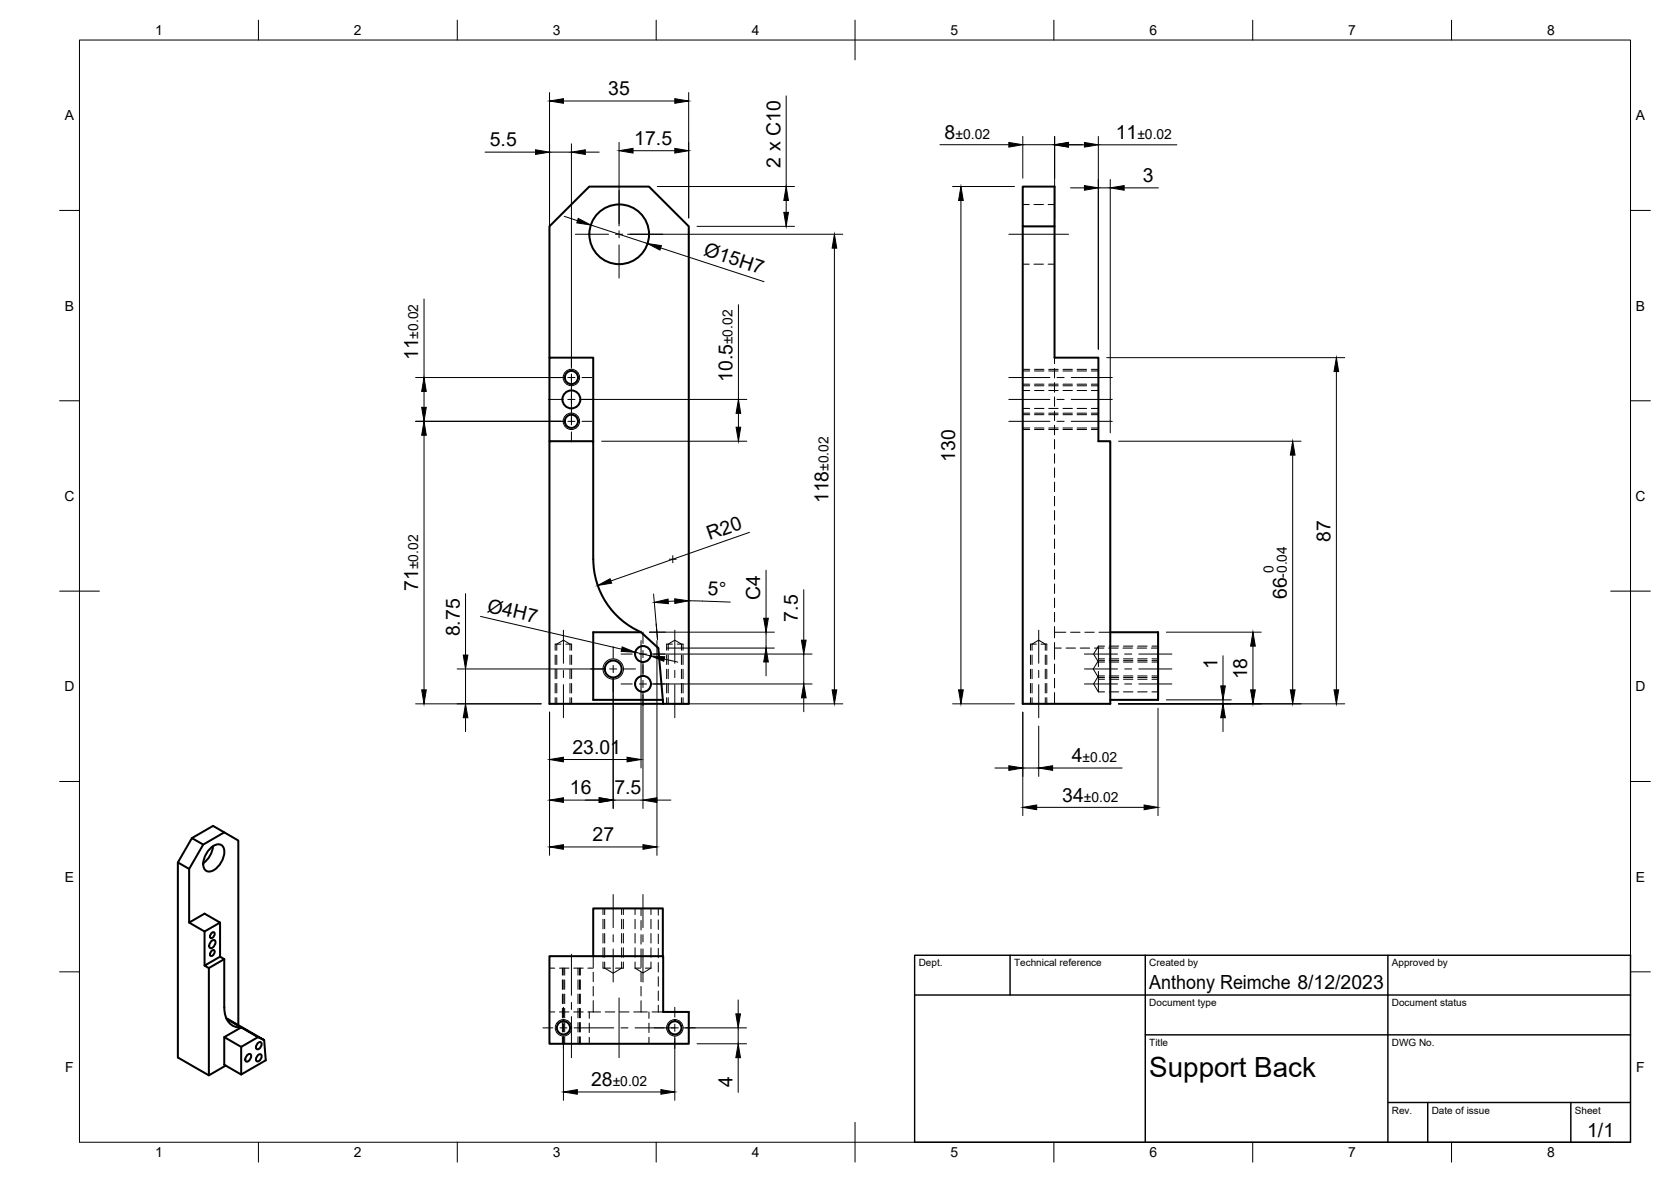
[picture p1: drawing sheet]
<svg xmlns="http://www.w3.org/2000/svg" width="420mm" height="297mm" viewBox="0 0 420 297" stroke-linecap="round" stroke-linejoin="round" font-family="sans-serif">
<!-- layer: Visible -->
<g fill="none" stroke="#000" stroke-width=".51">
<path d="M257.2 56.9v120h22v-66h-3v-21h-11v-43h-8v10h8M138.2 89.9v-33l10-10h15l10 10v120h-6.4M138.2 110.9v-21h11v21M161.2 158.9a20 20 0 0 1-12-18.4v-29.6h-11v66h28.6M279.2 158.9h12v17h-12M166.7 175.9h-17.5v-17h12l4.3 4 1.3 14M44.7 216.7v49.1l7.8 4.4 4.2-2.4M51.1 212.2l-2.8-1.6-3.6 6.1 2.9 1.7M52.7 213.4a2.38 2.38 0 0 1 3.1-.9 4 4 0 0 1-.6 4.8 3.3 3.3 0 0 1-3.1 1.7 2.38 2.38 0 0 1-.8-3.2l.6-1.3zM53.6 212.7l-.6 2-.8 1.3-1.1 .9M56.4 209.2l-2.8-1.7-5.3 3.1M47.6 231.8l3.8 2.3 3.9-2.3-3.9-2.2-3.8 2.2v-13.4l3.5-6.2 5.3-3 3.5 2v46.4"/>
<path d="M51.4 234.1v8.6M53.1 236.6l.3-.3h.6a1.32 1.32 0 0 1-1.2 1.9 1.13 1.13 0 0 1 .3-1.6zM53.2 234.5l.6-.2a.97 .97 0 0 1-.8 1.4l-.2-.3zM53.2 239l.6-.2a.97 .97 0 0 1-.8 1.4l-.2-.4zM55.3 231.8v8.6M51.4 242.7l3.9-2.3 1.1 .6-3.9 2.3zM52.5 243.3v26.9M56.4 241v12.2a4.4 4.4 0 0 0 3.4 5h.8l-3.6-2.1M56.9 255.9l9.5 5.5-5.8-3.2-4.2 2.4 4.2 2.5 4.3-2.5M138.2 240.3h28.6v14h6.4v8h-35zM149.2 240.3v-12h17.5v12M56.4 260.6v7l4.2 2.4 6.2-3.5-.4-5.1"/>
<path d="M60.6 263.1v6.9M62.1 265.2l.8-.3a1.25 1.25 0 0 1-1 1.9 1.07 1.07 0 0 1 .2-1.6zM64.8 262.2l.8-.3a1.16 1.16 0 0 1-1 1.8 1 1 0 0 1 .2-1.5zM64.8 265.2l.8-.2a1.16 1.16 0 0 1-1 1.7 1 1 0 0 1 .2-1.5z"/>
<circle cx="155.7" cy="58.9" r="7.5"/>
<circle cx="143.7" cy="94.9" r="1.66"/>
<circle cx="143.7" cy="105.9" r="1.66"/>
<circle cx="143.7" cy="100.4" r="2.25"/>
<circle cx="154.2" cy="168.1" r="2.13"/>
<circle cx="161.7" cy="171.9" r="2"/>
<circle cx="161.7" cy="164.4" r="2"/>
<circle cx="141.7" cy="258.3" r="1.66"/>
<circle cx="169.7" cy="258.3" r="1.66"/>
</g>
<!-- layer: Hidden -->
<g fill="none" stroke="#000" stroke-width=".25">
<path d="M257.2 51.4h1.6M260 51.4h2.4M263.5 51.4h1.7M257.2 66.4h1.6M260 66.4h2.4M263.5 66.4h1.7M257.2 98.1h1.7M257.2 96.5h1.7M257.2 93.2h1.7M260.1 98.1h2.4M260.1 96.5h2.4M260.1 93.2h2.4"/>
<path d="M263.7 98.1h2.4M263.7 96.5h2.4M263.7 93.2h2.4M265.2 89.9v1.5M265.2 92.6v2.4M265.2 96.2v2.4M265.2 99.7v2.4M267.3 98.1h2.3M267.3 96.5h2.3M267.3 93.2h2.3M270.8 98.1h2.4M270.8 96.5h2.4"/>
<path d="M270.8 93.2h2.4M274.4 98.1h1.8M274.4 96.5h1.8M274.4 93.2h1.8M257.2 102.6h1.7M257.2 107.6h1.7M257.2 104.2h1.7M260.1 102.6h2.4M260.1 107.6h2.4M260.1 104.2h2.4M263.7 102.6h2.4M263.7 107.6h2.4"/>
<path d="M263.7 104.2h2.4M265.2 103.3v2.4M265.2 106.9v2.4M265.2 110.5v2.3M265.2 114v2.4M265.2 117.6v2.4M267.3 102.6h2.3M267.3 107.6h2.3M267.3 104.2h2.3M270.8 102.6h2.4M270.8 107.6h2.4M270.8 104.2h2.4"/>
<path d="M274.4 102.6h1.8M274.4 107.6h1.8M274.4 104.2h1.8M265.2 139v3M265.2 121.2v2.4M265.2 124.7v2.4M265.2 128.3v2.4M265.2 131.9v2.4M265.2 135.5v2.3M265.2 143.2v2.3M265.2 146.7v2.4M265.2 150.3v2.4"/>
<path d="M265.2 153.9v2.4M265.2 157.4v1.5h2.8M265.2 158.9v1.4M269.2 158.9h2.4M272.8 158.9h2.3M276.3 158.9h2.9M139.6 161.9h1.5M140 163.4v-1.5l1.7-1 1.6 1v1.5M140 164.6v2.4M140 168.2v2.4M140 171.8v2.3M140 175.3v1.6"/>
<path d="M142.3 161.9h1.4M143.3 164.6v2.4M143.3 168.2v2.4M143.3 171.8v2.3M143.3 175.3v1.6M167.6 161.9h1.5M168 163.4v-1.5l1.7-1 1.6 1v1.5M168 164.6v2.4M168 168.2v2.4M168 171.8v2.3M168 175.3v1.6M170.3 161.9h1.4"/>
<path d="M171.3 164.6v2.4M171.3 168.2v2.4M171.3 171.8v2.3M171.3 175.3v1.6M259.1 161.9h1.5M259.5 163.4v-1.5l1.7-1 1.6 1v1.5M259.5 164.6v2.4M259.5 168.2v2.4M259.5 171.8v2.3M259.5 175.3v1.6M261.7 161.9h1.5M262.8 164.6v2.4"/>
<path d="M262.8 168.2v2.4M262.8 171.8v2.3M262.8 175.3v1.6M265.2 161.5v4.2M265.2 166.9v2.4M265.2 170.5v2.4M265.2 174v2.9M265.2 162.9h1.6M268.1 162.9h2.3M271.6 162.9h2.4M275.2 162.9h2.4M276.2 162.4v5.1"/>
<path d="M276.2 168.7v5.2M276.2 162.4l-1.2 2 1.2 2h1.5M276.2 162.4h1.5M276.2 173.9h1.5M277.7 166h-1.5l-1.3 2.1 1.3 2.2h1.5M277.7 169.9h-1.5l-1.2 2 1.2 2M278.8 162.9h2.4M278.9 170.3h2.4M278.9 166h2.4M278.9 166.4h2.4M278.9 162.4h2.4M278.9 173.9h2.4"/>
<path d="M278.9 169.9h2.4M282.3 162.9h2.4M282.5 170.3h2.4M282.5 166h2.4M282.5 166.4h2.4M282.5 162.4h2.4M282.5 173.9h2.4M282.5 169.9h2.4M285.9 162.9h2.4M286.1 170.3h2.3M286.1 166h2.3M286.1 166.4h2.3"/>
<path d="M286.1 162.4h2.3M286.1 173.9h2.3M286.1 169.9h2.3M289.5 162.9h1.7M289.6 170.3h1.6M289.6 166h1.6M289.6 166.4h1.6M289.6 162.4h1.6M289.6 173.9h1.6M289.6 169.9h1.6M152 228.3v1.5M152 231v2.4"/>
<path d="M152 234.6v2.4M152 238.2v2.4M156.3 228.3v1.5M156.3 231v2.4M156.3 234.6v2.4M156.3 238.2v2.4M159.7 228.3v1.5M159.7 231v2.4M159.7 234.6v2.4M159.7 238.2v2.4M161.2 228.3v1.8M161.2 231.3v2.4"/>
<path d="M161.2 234.9v2.4M161.2 238.5v4.6M163.7 228.3v1.5M163.7 231v2.4M163.7 234.6v2.4M163.7 238.2v2.4M165.5 228.3v1.7M165.5 231.2v2.4M165.5 234.7v2.4M165.5 238.3v2.4M138.2 254.3h1.3M138.2 243.3h1.3"/>
<path d="M140.7 254.3h2.4M140.7 243.3h2.4M141.4 243.3v1.8M141.4 246.2v2.4M141.4 249.8v2.4M141.4 253.4v2.4M141.4 257v2.3M142 243.3v1.8M142 246.2v2.4M142 249.8v2.4M142 253.4v2.4M142 257v2.3"/>
<path d="M144.3 254.3h2.3M144.3 243.3h2.3M145.3 243.3v1.8M145.3 246.2v2.4M145.3 249.8v2.4M145.3 253.4v2.4M145.3 257v2.3M145.9 243.3v1.8M145.9 246.2v2.4M145.9 249.8v2.4M145.9 253.4v2.4M145.9 257v2.3"/>
<path d="M147.8 254.3h1.4M147.8 243.3h1.4M148.2 254.3v1.6M148.2 257.1v2.4M149.2 254.3h1.8M149.2 240.3v2.8M149.2 244.3v2.4M149.2 247.9v2.4M149.2 251.5v2.8M151.6 243.3h2M152 241.8v1.5l2.2 1.3 2.1-1.3v-1.5M152.2 254.3h2.4"/>
<path d="M154.8 243.3h1.9M155.8 254.3h2.4M159.3 254.3h1.9M159.7 243.3h1.4M159.7 243.3l2 1.2 2-1.2M159.7 241.8v1.5M161.2 244.3v2.4M161.2 247.9v2.4M161.2 251.5v2.8M161.2 254.3h1.6M162.3 243.3h1.4M163.2 254.3v1.6"/>
<path d="M163.2 257.1v2.4M163.7 241.8v1.5M164 254.3h2.8M165.5 241.9v2.4M165.5 245.5v2.3M165.5 249v2.4M165.5 252.6v1.7M141.4 260.5v1.8M142 260.5v1.8M145.3 260.5v1.8M145.9 260.5v1.8M148.2 260.7v1.6"/>
<path d="M163.2 260.7v1.6"/>
</g>
<!-- layer: Hidden Narrow -->
<g fill="none" stroke="#000" stroke-width=".25">
<path d="M257.2 97h1.7M257.2 92.8h1.7M260.1 97h2.4M260.1 92.8h2.4M263.7 97h2.4M263.7 92.8h2.4M267.3 97h2.3M267.3 92.8h2.3M270.8 97h2.4M270.8 92.8h2.4M274.4 97h1.8M274.4 92.8h1.8"/>
<path d="M257.2 107.9h1.7M257.2 103.8h1.7M260.1 107.9h2.4M260.1 103.8h2.4M263.7 107.9h2.4M263.7 103.8h2.4M267.3 107.9h2.3M267.3 103.8h2.3M270.8 107.9h2.4M270.8 103.8h2.4M274.4 107.9h1.8M274.4 103.8h1.8"/>
<path d="M139.6 161.9v1.5M139.6 164.6v2.4M139.6 168.2v2.4M139.6 171.8v2.3M139.6 175.3v1.6M143.7 161.9v1.5M143.7 164.6v2.4M143.7 168.2v2.4M143.7 171.8v2.3M143.7 175.3v1.6M167.6 161.9v1.5M167.6 164.6v2.4"/>
<path d="M167.6 168.2v2.4M167.6 171.8v2.3M167.6 175.3v1.6M171.7 161.9v1.5M171.7 164.6v2.4M171.7 168.2v2.4M171.7 171.8v2.3M171.7 175.3v1.6M259.1 161.9v1.5M259.1 164.6v2.4M259.1 168.2v2.4M259.1 171.8v2.3"/>
<path d="M259.1 175.3v1.6M263.2 161.9v1.5M263.2 164.6v2.4M263.2 168.2v2.4M263.2 171.8v2.3M263.2 175.3v1.6M276.2 170.7h1.5M276.2 165.6h1.5M278.9 170.7h2.4M278.9 165.6h2.4M282.5 170.7h2.4M282.5 165.6h2.4"/>
<path d="M286.1 170.7h2.3M286.1 165.6h2.3M289.6 170.7h1.6M289.6 165.6h1.6M151.6 228.3v1.5M151.6 231v2.4M151.6 234.6v2.4M151.6 238.2v2.4M156.7 228.3v1.5M156.7 231v2.4M156.7 234.6v2.4M156.7 238.2v2.4"/>
<path d="M141.6 243.3v1.8M141.6 246.2v2.4M141.6 249.8v2.4M141.6 253.4v2.4M141.6 257v2.3M145.7 243.3v1.8M145.7 246.2v2.4M145.7 249.8v2.4M145.7 253.4v2.4M145.7 257v2.3M151.6 241.8v1.5M156.7 241.8v1.5"/>
<path d="M141.6 260.5v1.8M145.7 260.5v1.8"/>
</g>
<!-- layer: Visible Narrow -->
<g fill="none" stroke="#000" stroke-width=".25">
<circle cx="143.7" cy="94.9" r="2.06"/>
<circle cx="143.7" cy="105.9" r="2.06"/>
<circle cx="154.2" cy="168.1" r="2.56"/>
<circle cx="141.7" cy="258.3" r="2.06"/>
<circle cx="169.7" cy="258.3" r="2.06"/>
</g>
<!-- layer: BORDER -->
<g fill="none" stroke="#000" stroke-width=".25">
<path d="M20 10.1h390v276.9h-390zM65 5.1v5M115 5.1v5M165 5.1v5M215 5.1v10M265 5.1v5M315 5.1v5M365 5.1v5M15 52.9h5M410 52.9h5M15 100.7h5M410 100.7h5"/>
<path d="M15 148.6h10M405 148.6h10M15 196.4h5M410 196.4h5M15 244.2h5M410 244.2h5M65 287v5M115 287v5M165 287v5M215 282.1v9.9M265 287v5M315 287v5"/>
<path d="M365 287v5"/>
</g>
<!-- layer: TITLEBLOCK -->
<path d="M230 240.1h180v46.9h-180zM230 250h180M254 240.1v9.9M288 240.1v46.9M349 240.1v46.9M288 260.1h122M349 277.1h61M359 277.1v9.9M395 277.1v9.9" fill="none" stroke="#000" stroke-width=".36"/>
<!-- layer: Edge Extensions -->
<path d="M163.3 158.9h4M165 156.8l.3 4" fill="none" stroke="#000" stroke-width=".25"/>
<!-- layer: FD_Dimensions -->
<g fill="none" stroke="#000" stroke-width=".25">
<path d="M122 38.2h12.7M138.2 23.3v64.5M138.2 38.2h5.5M141.7 25.4h28M143.7 36.1v56.4M147.2 38.2h3.5M155.7 35.8v21M159.2 37.9h10.5M173.2 23.3v31.5M197.7 24.1v22.8M236.3 36.4h17.4M257.2 34.3v10.5"/>
<path d="M257.2 36.4h8M265.2 34.3v20.5M268.7 36.4h4M276.2 36.4h19.7M276.2 34.3v53.5M141.9 54.4l3.3 1.1M148.5 56.5l14.3 4.7M157.8 58.9h54.1M165.3 46.9h34.5M175.3 56.9h24.5M197.7 50.4v3M239.5 46.9h15.6"/>
<path d="M241.6 50.4v123M269.2 47.2h3.5M276.2 47.2h3M279.2 45.1v63.7M282.7 47.2h8.6M106.6 75.1v19.8M166.1 62.3l26 8.5M185.7 76.6v23.8M209.8 62.4v111M104.5 94.9h37.1M106.6 98.4v4M278.3 89.9h59.8"/>
<path d="M336 93.4v80M104.5 105.9h37.1M106.6 109.4v64M145.8 100.4h42M151.3 110.9h36.5M185.7 103.9v3.5M281.3 110.9h45.8M325 114.4v59M188.4 133.8l-34.8 12.2M117.1 149.2v15.4M120.8 154.9l35.5 8.2M163.3 158.9h31.4"/>
<path d="M164.3 149.3l1 11.5M169.7 151.1h-1.7M173.2 151l10.4 .3M192.6 143.3v12.1M192.6 158.9v4M202.1 148.2v12.7M293.3 158.9h23.8M104.5 176.9h31.6M115 168.1h37.1M117.1 168.1v8.8M138.2 179v36M154.2 170.2v33"/>
<path d="M159.7 163.9l3.9 .9M161.2 161v32M161.7 174v29.2M163.8 171.9h40.4M163.8 164.4h40.4M165.2 161v54M167 165.6l3.4 .8M167.6 162.9h27.1M168.8 176.9h43.1M192.6 166.4v3.4M202.1 164.4v7.5M202.1 175.4v3.5"/>
<path d="M239.5 176.9h15.6M257.2 179v26M281.3 176.9h56.8M291.2 178v27M293.3 175.9h16.3M307.5 164.8v7.6M307.5 175.9v1M315 162.4v11M117.1 180.4v3.5M141.7 190.9h16M250.2 193h3.5M257.2 193h4"/>
<path d="M261.2 182.5v12.6M264.7 193h17.5M307.5 180.4v3.5M141.7 212.8h20M141.7 201.1h9M154.2 201.1h7.5M165.2 201.1h3.5M260.7 202.9h27M171.8 258.3h15.9M185.6 251.3v3.5M185.6 258.3v4M141.7 260.4v16.1"/>
<path d="M145.2 274.4h21M169.7 260.4v16.1M175.3 262.3h12.4M185.6 265.8v8.7"/>
</g>
<g fill="#000" stroke="#000" stroke-width=".25">
<path d="M134.7 37.6l3.5 .6-3.5 .6zM138.2 25.4l3.5-.6v1.2zM143.7 38.2l3.5-.6v1.2zM155.7 37.9l3.5-.6v1.2zM169.7 37.3l3.5 .6-3.5 .6zM169.7 24.8l3.5 .6-3.5 .6zM253.7 35.8l3.5 .6-3.5 .6zM265.2 36.4l3.5-.6v1.2zM272.7 35.8l3.5 .6-3.5 .6zM145.4 54.9l3.1 1.6-3.5-.5zM197.1 53.4h1.1l-.5 3.5zM197.7 46.9l.5 3.5h-1.1z"/>
<path d="M241.6 46.9l.6 3.5h-1.2zM272.7 46.6l3.5 .6-3.5 .6zM279.2 47.2l3.5-.6v1.2zM162.8 61.2l3.5 .5-.4 1.2zM209.8 58.9l.6 3.5h-1.2zM106.6 94.9l.6 3.5h-1.2zM336 89.9l.6 3.5h-1.2zM106 102.4h1.2l-.6 3.5zM106.6 105.9l.6 3.5h-1.2zM185.1 107.4h1.1l-.5 3.5zM185.7 100.4l.5 3.5h-1.1zM325 110.9l.6 3.5h-1.2z"/>
<path d="M150.3 147.1l3.1-1.7 .4 1.1zM164.5 151.4l3.5-.9 .1 1.2zM169.7 150.5l3.5 .5-3.5 .6zM192 155.4h1.2l-.6 3.5zM106 173.4h1.2l-.6 3.5zM116.5 164.6h1.1l-.5 3.5zM156.4 162.6l3.3 1.3-3.5-.2zM163.6 164.8l3.6 .2-.3 1.2zM192.6 162.9l.6 3.5h-1.2zM202.1 171.9l.6 3.5h-1.2zM201.5 160.9h1.2l-.6 3.5zM209.2 173.4h1.2l-.6 3.5z"/>
<path d="M241 173.4h1.2l-.6 3.5zM306.9 172.4h1.2l-.6 3.5zM314.5 173.4h1.1l-.6 3.5zM315 158.9l.6 3.5h-1.1zM324.4 173.4h1.2l-.6 3.5zM335.4 173.4h1.2l-.6 3.5zM117.1 176.9l.5 3.5h-1.1zM138.2 190.9l3.5-.6v1.2zM157.7 190.3l3.5 .6-3.5 .6zM253.7 192.4l3.5 .6-3.5 .6zM261.2 193l3.5-.6v1.2zM307.5 176.9l.6 3.5h-1.2z"/>
<path d="M138.2 212.8l3.5-.5v1.1zM138.2 201.1l3.5-.6v1.1zM150.7 200.5l3.5 .6-3.5 .6zM150.7 200.5l3.5 .6-3.5 .5zM161.7 212.3l3.5 .5-3.5 .6zM161.7 201.1l3.5-.6v1.2zM257.2 202.9l3.5-.6v1.2zM287.7 202.3l3.5 .6-3.5 .6zM185 254.8h1.2l-.6 3.5zM141.7 274.4l3.5-.6v1.2zM166.2 273.8l3.5 .6-3.5 .6zM185.6 262.3l.6 3.5h-1.2z"/>
</g>
<!-- layer: Smart Centers -->
<g fill="none" stroke="#000" stroke-width=".25">
<path d="M144.7 58.9h8.3M154.8 58.9h1.8M155.7 47.9v8.3M155.7 58v1.8M158.3 58.9h8.4M253.7 58.9h15M155.7 61.6v8.3M138.5 94.9h2.5M142.8 94.9h1.8M143.7 89.7v2.5M143.7 94v12.8M146.3 94.9h2.5"/>
<path d="M253.7 94.9h10.3M265.8 94.9h1.8M269.3 94.9h10.4M137.9 100.4h3.1M138.5 105.9h2.5M142.8 100.4h1.8M142.8 105.9h1.8M143.7 108.5v2.5M146.3 100.4h3.1M146.3 105.9h2.5M253.7 100.4h10.3M253.7 105.9h10.3"/>
<path d="M265.8 100.4h1.8M265.8 105.9h1.8M269.3 100.4h10.4M269.3 105.9h10.4M169.2 139.6v1.8M141.7 158.4v8.3M161.7 158.9v2.8M168.3 140.5h1.8M169.7 158.4v8.3M261.2 158.4v8.3M141.7 168.5v1.8M141.7 172v8.4"/>
<path d="M148.5 168.1h3M153.3 168.1h1.8M154.2 162.5v2.9M154.2 167.2v1.8M154.2 170.8v2.9M156.2 164.4h2.8M156.2 171.9h2.8M156.8 168.1h3M160.8 164.4h1.8M160.8 171.9h1.8M161.7 163.5v1.8M161.7 166.4v3.5"/>
<path d="M161.7 171v1.8M161.7 174.5v2.9M164.4 164.4h2.8M164.4 171.9h2.8M169.7 168.5v1.8M169.7 172v8.4M261.2 168.5v1.8M261.2 172v8.4M272.7 168.1h8.3M272.7 164.4h8.3M272.7 171.9h8.3M282.8 168.1h1.8"/>
<path d="M282.8 164.4h1.8M282.8 171.9h1.8M286.3 168.1h8.4M286.3 164.4h8.4M286.3 171.9h8.4M143.7 239.8v10.3M154.2 224.8v8.3M154.2 234.9v1.8M154.2 238.5v8.3M161.7 224.8v8.3M161.7 234.9v1.8M161.7 238.5v8.3"/>
<path d="M136.5 258.3h2.5M140.8 258.3h1.8M141.7 253.1v2.5M141.7 257.4v1.8M143.7 251.9v1.8M143.7 255.5v10.3M144.4 258.3h9.9M155.7 250.8v15M156.1 258.3h1.8M159.7 258.3h10.9M169.7 253.1v2.5M169.7 257.4v1.8"/>
<path d="M172.3 258.3h2.5M141.7 261v2.5M169.7 261v2.5"/>
</g>
<text font-size="7" x="289" y="270.6">Support Back</text>
<g font-size="4.9">
<text x="153" y="23.9">35</text>
<text x="237.5" y="34.9">8</text>
<text x="280.5" y="35">11</text>
<text x="123.2" y="36.8">5.5</text>
<text x="159.5" y="36.4">17.5</text>
<text x="196.2" y="42.1" transform="rotate(-90 196.2 42.1)">2 x C10</text>
<text x="287.4" y="45.7">3</text>
<text x="176.7" y="64.1" transform="rotate(18 176.7 64.1)">Ø15H7</text>
<text x="105.2" y="90.5" transform="rotate(-90 105.2 90.5)">11</text>
<text x="184.2" y="96" transform="rotate(-90 184.2 96)">10.5</text>
<text x="240.2" y="116.1" transform="rotate(-90 240.2 116.1)">130</text>
<text x="208.3" y="126.5" transform="rotate(-90 208.3 126.5)">118</text>
<text x="178.4" y="135.8" transform="rotate(-19 178.4 135.8)">R20</text>
<text x="334.6" y="136.1" transform="rotate(-90 334.6 136.1)">87</text>
<text x="105.2" y="148.5" transform="rotate(-90 105.2 148.5)">71</text>
<text x="177.9" y="149.6" transform="rotate(2 177.9 149.6)">5°</text>
<text x="122.3" y="153.7" transform="rotate(13 122.3 153.7)">Ø4H7</text>
<text x="191.2" y="150.7" transform="rotate(-90 191.2 150.7)">C4</text>
<text x="323.6" y="150.5" transform="rotate(-90 323.6 150.5)">66</text>
<text x="115.6" y="159.9" transform="rotate(-90 115.6 159.9)">8.75</text>
<text x="200.6" y="156.2" transform="rotate(-90 200.6 156.2)">7.5</text>
<text x="306.1" y="168" transform="rotate(-90 306.1 168)">1</text>
<text x="313.6" y="170.8" transform="rotate(-90 313.6 170.8)">18</text>
<text x="143.9" y="189.4">23.01</text>
<text x="269.5" y="191.6">4</text>
<text x="143.3" y="199.6">16</text>
<text x="154.5" y="199.6">7.5</text>
<text x="267.1" y="201.4">34</text>
<text x="149" y="211.4">27</text>
<text x="289" y="248.5">Anthony Reimche 8/12/2023</text>
<text x="148.6" y="273">28</text>
<text x="184.2" y="273.2" transform="rotate(-90 184.2 273.2)">4</text>
<text x="399.1" y="285.7">1/1</text>
</g>
<g font-size="3.5">
<text x="39" y="8.8">1</text>
<text x="89" y="8.8">2</text>
<text x="139" y="8.8">3</text>
<text x="189" y="8.8">4</text>
<text x="239" y="8.8">5</text>
<text x="289" y="8.8">6</text>
<text x="339" y="8.8">7</text>
<text x="389" y="8.8">8</text>
<text x="16.3" y="30.2">A</text>
<text x="240.2" y="34.9">±0.02</text>
<text x="286" y="35">±0.02</text>
<text x="411.3" y="30.2">A</text>
<text x="16.3" y="78">B</text>
<text x="411.3" y="78">B</text>
<text x="105.2" y="85.1" transform="rotate(-90 105.2 85.1)">±0.02</text>
<text x="184.2" y="86.5" transform="rotate(-90 184.2 86.5)">±0.02</text>
<text x="208.3" y="118.3" transform="rotate(-90 208.3 118.3)">±0.02</text>
<text x="16.2" y="125.9">C</text>
<text x="411.2" y="125.9">C</text>
<text x="105.2" y="143" transform="rotate(-90 105.2 143)">±0.02</text>
<text x="320.2" y="144.1" transform="rotate(-90 320.2 144.1)">0</text>
<text x="323.6" y="145.2" transform="rotate(-90 323.6 145.2)">-0.04</text>
<text x="16.2" y="173.7">D</text>
<text x="411.2" y="173.7">D</text>
<text x="272.2" y="191.6">±0.02</text>
<text x="272.5" y="201.4">±0.02</text>
<text x="16.3" y="221.6">E</text>
<text x="411.3" y="221.6">E</text>
<text x="16.4" y="269.4">F</text>
<text x="411.4" y="269.4">F</text>
<text x="154.1" y="273">±0.02</text>
<text x="39" y="290.8">1</text>
<text x="89" y="290.8">2</text>
<text x="139" y="290.8">3</text>
<text x="189" y="290.8">4</text>
<text x="239" y="290.8">5</text>
<text x="289" y="290.8">6</text>
<text x="339" y="290.8">7</text>
<text x="389" y="290.8">8</text>
</g>
<g font-size="2.5">
<text x="231" y="242.9">Dept.</text>
<text x="255" y="242.9">Technical reference</text>
<text x="289" y="242.9">Created by</text>
<text x="350" y="242.9">Approved by</text>
<text x="289" y="252.8">Document type</text>
<text x="350" y="252.8">Document status</text>
<text x="289" y="262.9">Title</text>
<text x="350" y="262.9">DWG No.</text>
<text x="350" y="279.9">Rev.</text>
<text x="360" y="279.9">Date of issue</text>
<text x="396" y="279.9">Sheet</text>
</g>
</svg>
